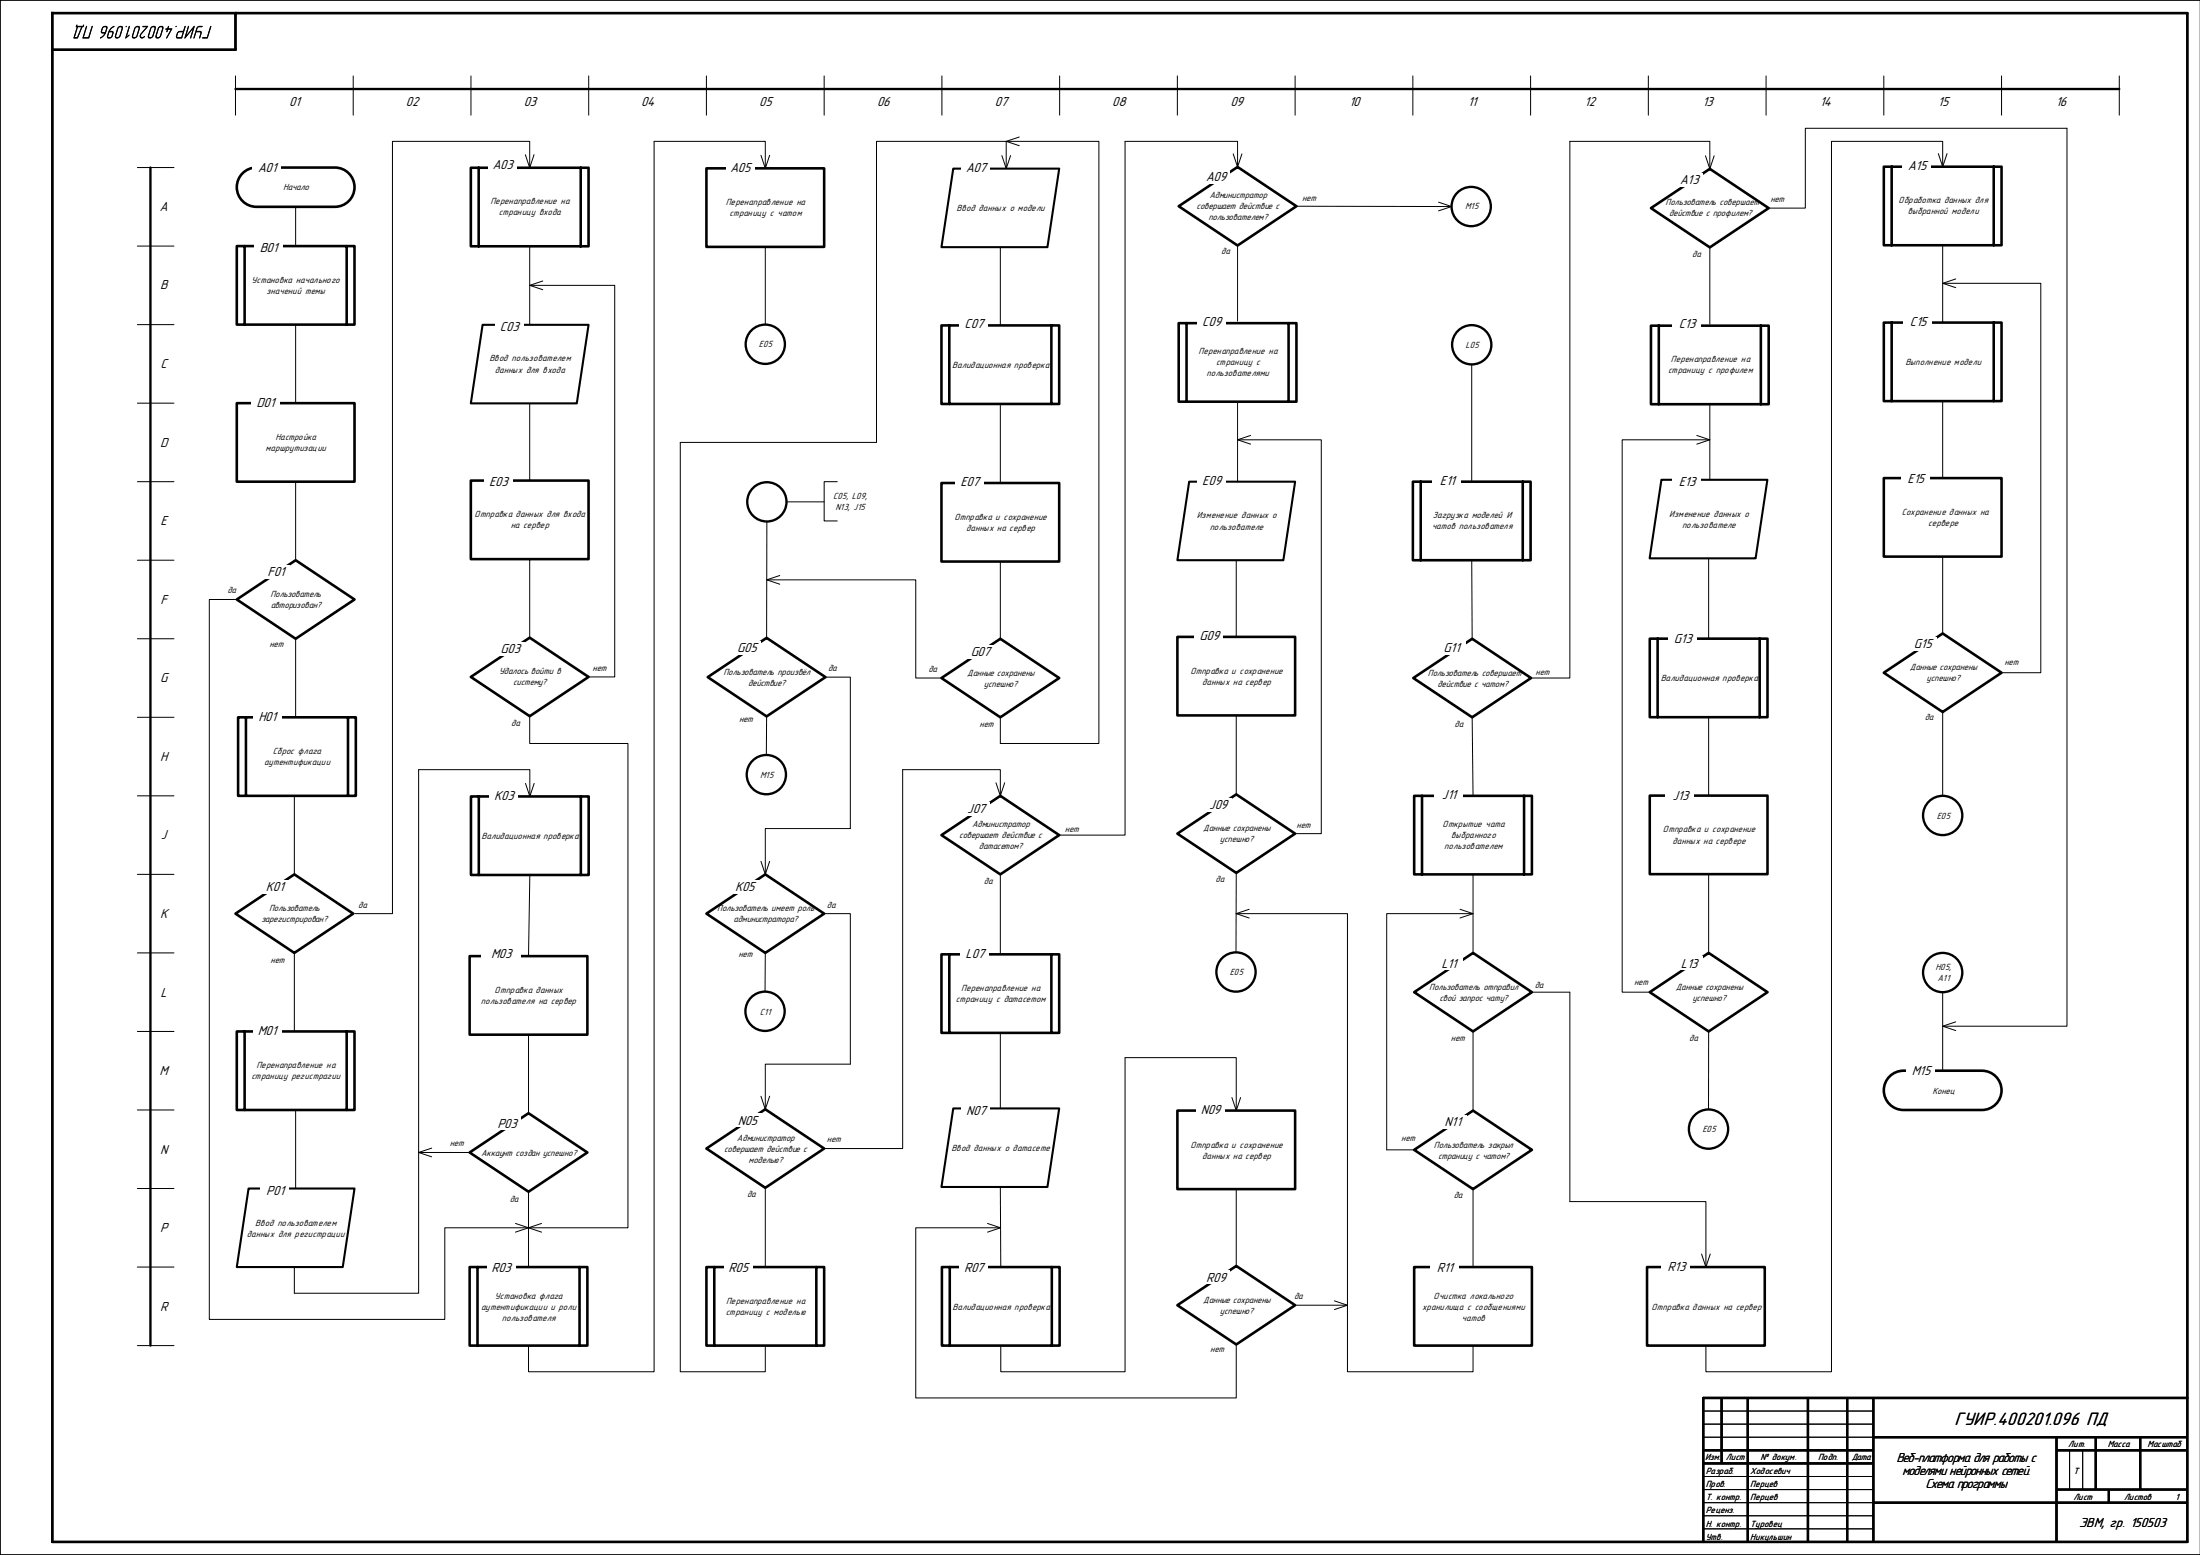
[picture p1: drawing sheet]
<svg xmlns="http://www.w3.org/2000/svg" width="841mm" height="594mm" viewBox="0 0 841 594" stroke-linecap="round" stroke-linejoin="round" font-family="sans-serif">
<g fill="none" stroke="#000" stroke-width=".38">
<path d="M840.9 0h-840.9v594h840.9M90 29v15M135 29v15M180 29v15M225 29v15M270 29v15M315 29v15M360 29v15M405 29v15M450 29v15M495 29v15M540 29v15"/>
<path d="M585 29v15M630 29v15M675 29v15M720 29v15M765 29v15M810 29v15M52.5 64h14M52.5 94h14M52.5 124h14M52.5 154h14M52.5 184h14M52.5 214h14"/>
<path d="M52.5 244h14M52.5 274h14M52.5 304h14M52.5 334h14M52.5 364h14M52.5 394h14M52.5 424h14M52.5 454h14M52.5 484h14M52.5 514h14M651 539h65M651 544h65"/>
<path d="M651 549h65M791 554v15M796 554v15M651 564h65M651 569h65M651 574h65M651 579h65M651 584h65"/>
</g>
<path d="M20 5h816v584h-816zM90 5v14h-70M90 34h720M57.5 64v450M836 534h-185v55" fill="none" stroke="#000" stroke-width=".9"/>
<g fill="none" stroke="#000" stroke-width=".9" stroke-linecap="butt">
<path d="M658 534v25M668 534v55M691 534v55M706 534v55M716 534v55M651 554h65M651 559h65M716 549h120M786 549v40M786 554h50M801 549v20M818 549v20"/>
<path d="M716 574h120M786 569h50M806 569v5"/>
</g>
<g fill="#000">
<path d="M41.8 12.3l1.1 .1-.3 1.3a.67 .67 0 0 1-.6 .5 .67 .67 0 0 1-.7-.5zM42.4 10.6l-.9 1.3-.6 2.1a1.15 1.15 0 0 0 1.2 .7 1.15 1.15 0 0 0 1-1l.2-1.6-1.3-.3 1.7-1.8zM39.5 10.5h1.1l-.4 1.8-1.2-.1zM39.3 10.2l-.4 .7-.3 1.4 .3 .4 1 .1-1.7 1.7a2.71 2.71 0 0 0 2.5-2.4l.4-1.5a.96 .96 0 0 0-.7-.8 .96 .96 0 0 0-1.1 .4zM33 10l-1.5 4.4 .2 .3 2.4-.1 1.3-4.6-.4 .1-1.2 4.1h-1.8l1.3-4.1zM29.2 9.5l-.2 .8 .3 .1-1.2 4 .1 .3 1.5-.1 1.8-4.2 .4-.1 .3-.7-.4-.1-.2 .4h-2.1v-.4zM29.8 10.4h1.2l-1.5 3.8h-.9z"/>
<path d="M41.8 12.3l1.1 .1-.3 1.3a.67 .67 0 0 1-.6 .5 .67 .67 0 0 1-.7-.5zM42.4 10.6l-.9 1.3-.6 2.1a1.15 1.15 0 0 0 1.2 .7 1.15 1.15 0 0 0 1-1l.2-1.6-1.3-.3 1.7-1.8zM39.5 10.5h1.1l-.4 1.8-1.2-.1zM39.3 10.2l-.4 .7-.3 1.4 .3 .4 1 .1-1.7 1.7a2.71 2.71 0 0 0 2.5-2.4l.4-1.5a.96 .96 0 0 0-.7-.8 .96 .96 0 0 0-1.1 .4zM33 10l-1.5 4.4 .2 .3 2.4-.1 1.3-4.6-.4 .1-1.2 4.1h-1.8l1.3-4.1zM29.2 9.5l-.2 .8 .3 .1-1.2 4 .1 .3 1.5-.1 1.8-4.2 .4-.1 .3-.7-.4-.1-.2 .4h-2.1v-.4zM29.8 10.4h1.2l-1.5 3.8h-.9z"/>
<path d="M45.1 10.4l-1.1 3.2a1.03 1.03 0 0 0 .8 1.2 1.03 1.03 0 0 0 1.2-.9l.9-2.9a.97 .97 0 0 0-.7-1.2 .97 .97 0 0 0-1.1 .6zM45.4 10.7a.62 .62 0 0 1 .6-.3 .62 .62 0 0 1 .5 .6l-.9 2.8a.63 .63 0 0 1-.7 .4 .63 .63 0 0 1-.5-.6z"/>
<path d="M45.1 10.4l-1.1 3.2a1.03 1.03 0 0 0 .8 1.2 1.03 1.03 0 0 0 1.2-.9l.9-2.9a.97 .97 0 0 0-.7-1.2 .97 .97 0 0 0-1.1 .6zM45.4 10.7a.62 .62 0 0 1 .6-.3 .62 .62 0 0 1 .5 .6l-.9 2.8a.63 .63 0 0 1-.7 .4 .63 .63 0 0 1-.5-.6z"/>
<path d="M64.3 10l-.3 .9-.8 .2 .6 .2-.2 .9h.4l.2-.9h1l-1.7 3.1 .2 .3 2.1-3.6-1.4-.2 .2-.9zM60.6 10.4l-1.1 3.2a1.03 1.03 0 0 0 .8 1.2 1.03 1.03 0 0 0 1.2-.9l.9-2.9a.97 .97 0 0 0-.7-1.2 .97 .97 0 0 0-1.1 .6zM61 10.5a.57 .57 0 0 1 .6-.1 .57 .57 0 0 1 .4 .6l-.9 2.8a.63 .63 0 0 1-.7 .4 .63 .63 0 0 1-.5-.6zM57.6 10.4l-1.1 3.2a1.03 1.03 0 0 0 .9 1.2 1.03 1.03 0 0 0 1.2-.9l.9-2.9a.97 .97 0 0 0-.7-1.2 .97 .97 0 0 0-1.2 .6zM58.1 10.5a.57 .57 0 0 1 .6-.1 .57 .57 0 0 1 .4 .6l-.9 2.8a.63 .63 0 0 1-.7 .4 .63 .63 0 0 1-.5-.6zM54.5 10v.4h1.4l-2.1 2.4a.99 .99 0 0 0 0 1.7 .99 .99 0 0 0 1.5-.8l-.1 .1a.67 .67 0 0 1-1 .4 .67 .67 0 0 1-.1-1.1l2.5-3zM51.6 10.4l-1.1 3.2a1.03 1.03 0 0 0 .8 1.2 1.03 1.03 0 0 0 1.2-.9l.9-2.9a.97 .97 0 0 0-.7-1.2 .97 .97 0 0 0-1.1 .6zM52 10.5a.57 .57 0 0 1 .6-.1 .57 .57 0 0 1 .4 .6l-.9 2.8a.63 .63 0 0 1-.7 .4 .63 .63 0 0 1-.5-.6zM49.3 10l-1.4 4.7 1.6-1.2-.2-.2-.8 .6 1.1-3.8z"/>
<path d="M64.3 10l-.3 .9-.8 .2 .6 .2-.2 .9h.4l.2-.9h1l-1.7 3.1 .2 .3 2.1-3.6-1.4-.2 .2-.9zM60.6 10.4l-1.1 3.2a1.03 1.03 0 0 0 .8 1.2 1.03 1.03 0 0 0 1.2-.9l.9-2.9a.97 .97 0 0 0-.7-1.2 .97 .97 0 0 0-1.1 .6zM61 10.5a.57 .57 0 0 1 .6-.1 .57 .57 0 0 1 .4 .6l-.9 2.8a.63 .63 0 0 1-.7 .4 .63 .63 0 0 1-.5-.6zM57.6 10.4l-1.1 3.2a1.03 1.03 0 0 0 .9 1.2 1.03 1.03 0 0 0 1.2-.9l.9-2.9a.97 .97 0 0 0-.7-1.2 .97 .97 0 0 0-1.2 .6zM58.1 10.5a.57 .57 0 0 1 .6-.1 .57 .57 0 0 1 .4 .6l-.9 2.8a.63 .63 0 0 1-.7 .4 .63 .63 0 0 1-.5-.6zM54.5 10v.4h1.4l-2.1 2.4a.99 .99 0 0 0 0 1.7 .99 .99 0 0 0 1.5-.8l-.1 .1a.67 .67 0 0 1-1 .4 .67 .67 0 0 1-.1-1.1l2.5-3zM51.6 10.4l-1.1 3.2a1.03 1.03 0 0 0 .8 1.2 1.03 1.03 0 0 0 1.2-.9l.9-2.9a.97 .97 0 0 0-.7-1.2 .97 .97 0 0 0-1.1 .6zM52 10.5a.57 .57 0 0 1 .6-.1 .57 .57 0 0 1 .4 .6l-.9 2.8a.63 .63 0 0 1-.7 .4 .63 .63 0 0 1-.5-.6zM49.3 10l-1.4 4.7 1.6-1.2-.2-.2-.8 .6 1.1-3.8z"/>
<path d="M80.4 10l-1.3 4.2h-1.6l-.2 .5 2-.1 1.5-4.5zM75.3 10.4l-1.3 4.3 .4-.3 .6-2.1 1.6 .1-.4 2.3 .3-.2 .5-1.7 .1-.5-.4-.5h-1.5l.5-1.3 1.5-.1 .2-.4-1.4-.1zM71.9 10l-1.4 4.7 3.2-3.6-1.1 3.4h.4l1.4-4.5h-.4l-2.8 3.5 1.1-3.4zM68.2 12.4l1.7-.1-.6 1.9-1.6-.1zM67.8 12.3l-.5 1.4v.7l.5 .3 1.7-.1 1.5-4.6h-.4l-.6 1.8h-1.5zM67 10.2a.25 .25 0 0 0 .5 0 .25 .25 0 0 0-.5 0z"/>
<path d="M80.4 10l-1.3 4.2h-1.6l-.2 .5 2-.1 1.5-4.5zM75.3 10.4l-1.3 4.3 .4-.3 .6-2.1 1.6 .1-.4 2.3 .3-.2 .5-1.7 .1-.5-.4-.5h-1.5l.5-1.3 1.5-.1 .2-.4-1.4-.1zM71.9 10l-1.4 4.7 3.2-3.6-1.1 3.4h.4l1.4-4.5h-.4l-2.8 3.5 1.1-3.4zM68.2 12.4l1.7-.1-.6 1.9-1.6-.1zM67.8 12.3l-.5 1.4v.7l.5 .3 1.7-.1 1.5-4.6h-.4l-.6 1.8h-1.5zM67 10.2a.25 .25 0 0 0 .5 0 .25 .25 0 0 0-.5 0z"/>
<circle cx="48.2" cy="10.2" r=".24"/>
</g>
<path d="M93.1 65.8a7.5 7.5 0 0 1 4.9-1.8h30a7.5 7.5 0 0 1 7.5 7.5 7.5 7.5 0 0 1-7.5 7.5h-30a7.5 7.5 0 0 1-7-4.9 7.5 7.5 0 0 1 2.1-8.3z" fill-rule="evenodd" fill="#fff"/>
<path d="M93.1 65.8a7.5 7.5 0 0 1 4.9-1.8h30a7.5 7.5 0 0 1 7.5 7.5 7.5 7.5 0 0 1-7.5 7.5h-30a7.5 7.5 0 0 1-7-4.9 7.5 7.5 0 0 1 2.1-8.3z" fill="none" stroke="#000" stroke-width="1"/>
<path d="M96.6 61.4h10.8v5.2h-10.8z" fill-rule="evenodd" fill="#fff"/>
<path d="M113 79v15" fill="none" stroke="#000" stroke-width=".38"/>
<path d="M90.5 94h45v30h-45z" fill-rule="evenodd" fill="#fff"/>
<path d="M90.5 94h45v30h-45zM93.5 94v30M132.5 94v30" fill="none" stroke="#000" stroke-width=".99"/>
<g fill="#fff">
<path d="M97.2 92h10.8v5.2h-10.8z" fill-rule="evenodd"/>
<path d="M90.5 154h45v30h-45z" fill-rule="evenodd"/>
</g>
<path d="M90.5 154h45v30h-45z" fill="none" stroke="#000" stroke-width=".99"/>
<path d="M96 151.4h10.8v5.2h-10.8z" fill-rule="evenodd" fill="#fff"/>
<path d="M113 124v30M113 184v30" fill="none" stroke="#000" stroke-width=".38"/>
<path d="M90.5 229l22.5-15 22.5 15-22.5 15z" fill-rule="evenodd" fill="#fff"/>
<path d="M90.5 229l22.5-15 22.5 15-22.5 15z" fill="none" stroke="#000" stroke-width="1"/>
<path d="M270 64.3h45v30h-45z" fill-rule="evenodd" fill="#fff"/>
<path d="M270 64.3h45v30h-45z" fill="none" stroke="#000" stroke-width=".99"/>
<path d="M179.5 484h45v30h-45z" fill-rule="evenodd" fill="#fff"/>
<path d="M179.5 484h45v30h-45zM182.5 484v30M221.5 484v30" fill="none" stroke="#000" stroke-width=".99"/>
<g fill="#fff">
<path d="M186.1 481.4h10.8v5.2h-10.8z" fill-rule="evenodd"/>
<path d="M277.5 61.7h10.8v5.2h-10.8z" fill-rule="evenodd"/>
</g>
<path d="M113 244v30" fill="none" stroke="#000" stroke-width=".38"/>
<path d="M91 274h45v30h-45z" fill-rule="evenodd" fill="#fff"/>
<path d="M91 274h45v30h-45zM94 274v30M133 274v30" fill="none" stroke="#000" stroke-width=".99"/>
<g fill="#fff">
<path d="M96.7 271.3h10.8v5.2h-10.8z" fill-rule="evenodd"/>
<path d="M90 349l22.5-15 22.5 15-22.5 15z" fill-rule="evenodd"/>
</g>
<path d="M90 349l22.5-15 22.5 15-22.5 15z" fill="none" stroke="#000" stroke-width="1"/>
<path d="M112.5 304v30M112.5 364v30" fill="none" stroke="#000" stroke-width=".38"/>
<path d="M90.5 394h45v30h-45z" fill-rule="evenodd" fill="#fff"/>
<path d="M90.5 394h45v30h-45zM93.5 394v30M132.5 394v30" fill="none" stroke="#000" stroke-width=".99"/>
<g fill="#fff">
<path d="M96.7 391.3h10.8v5.2h-10.8z" fill-rule="evenodd"/>
<path d="M95 454h40.5l-4.5 30h-40.5z" fill-rule="evenodd"/>
</g>
<path d="M95 454h40.5l-4.5 30h-40.5z" fill="none" stroke="#000" stroke-width=".79"/>
<path d="M99.7 452.3h10.8v5.3h-10.8z" fill-rule="evenodd" fill="#fff"/>
<path d="M202.5 334.2l-.5 31M135.5 349h14.5M202 395.2v30M113 424v30" fill="none" stroke="#000" stroke-width=".38"/>
<path d="M180 304.2h45v30h-45z" fill-rule="evenodd" fill="#fff"/>
<path d="M180 304.2h45v30h-45zM183 304.2v30M222 304.2v30" fill="none" stroke="#000" stroke-width=".99"/>
<path d="M179.5 365.2h45v30h-45z" fill-rule="evenodd" fill="#fff"/>
<path d="M179.5 365.2h45v30h-45z" fill="none" stroke="#000" stroke-width=".99"/>
<g fill="#fff">
<path d="M184.1 361.7h15v5.3h-15z" fill-rule="evenodd"/>
<path d="M179.5 440.2l22.5-15 22.5 15-22.5 15z" fill-rule="evenodd"/>
</g>
<path d="M179.5 440.2l22.5-15 22.5 15-22.5 15z" fill="none" stroke="#000" stroke-width="1"/>
<g fill="#fff">
<path d="M187.1 301.5h10.9v5.2h-10.9z" fill-rule="evenodd"/>
<path d="M180 64.1h45v30h-45z" fill-rule="evenodd"/>
</g>
<path d="M180 64.1h45v30h-45zM183 64.1v30M222 64.1v30" fill="none" stroke="#000" stroke-width=".99"/>
<path d="M186.7 60.4h10.8v5.2h-10.8z" fill-rule="evenodd" fill="#fff"/>
<path d="M202.5 94.1v30M202.5 154.1v60" fill="none" stroke="#000" stroke-width=".38"/>
<path d="M184.4 124.1h40.6l-4.5 30h-40.5z" fill-rule="evenodd" fill="#fff"/>
<path d="M184.4 124.1h40.6l-4.5 30h-40.5z" fill="none" stroke="#000" stroke-width=".79"/>
<g fill="#fff">
<path d="M189.1 122.4h10.9v5.3h-10.9z" fill-rule="evenodd"/>
<path d="M180 183.6h45v30h-45z" fill-rule="evenodd"/>
</g>
<path d="M180 183.6h45v30h-45z" fill="none" stroke="#000" stroke-width=".99"/>
<g fill="#fff">
<path d="M185 181.4h10.8v5.2h-10.8z" fill-rule="evenodd"/>
<path d="M180 258.6l22.5-15 22.5 15-22.5 15z" fill-rule="evenodd"/>
</g>
<path d="M180 258.6l22.5-15 22.5 15-22.5 15z" fill="none" stroke="#000" stroke-width="1"/>
<path d="M202.5 109h32.4v149.6h-9.9M207.4 107.3l-4.9 1.7 4.9 1.7" fill="none" stroke="#000" stroke-width=".38"/>
<path d="M270.5 258.7l22.5-15 22.5 15-22.5 15z" fill-rule="evenodd" fill="#fff"/>
<path d="M270.5 258.7l22.5-15 22.5 15-22.5 15z" fill="none" stroke="#000" stroke-width="1"/>
<path d="M270 349l22.5-15 22.5 15-22.5 15z" fill-rule="evenodd" fill="#fff"/>
<path d="M270 349l22.5-15 22.5 15-22.5 15z" fill="none" stroke="#000" stroke-width="1"/>
<g fill="#fff">
<path d="M279.2 336.3h10.8v5.2h-10.8z" fill-rule="evenodd"/>
<path d="M270 438.7l22.5-15 22.5 15-22.5 15z" fill-rule="evenodd"/>
</g>
<path d="M270 438.7l22.5-15 22.5 15-22.5 15z" fill="none" stroke="#000" stroke-width="1"/>
<path d="M270 484h45v30h-45z" fill-rule="evenodd" fill="#fff"/>
<path d="M270 484h45v30h-45zM273 484v30M312 484v30" fill="none" stroke="#000" stroke-width=".99"/>
<g fill="#fff">
<path d="M276.7 481.5h10.8v5.2h-10.8z" fill-rule="evenodd"/>
<path d="M364.3 64.4h40.5l-4.5 30h-40.5z" fill-rule="evenodd"/>
</g>
<path d="M364.3 64.4h40.5l-4.5 30h-40.5z" fill="none" stroke="#000" stroke-width=".79"/>
<g fill="#fff">
<path d="M367.5 61.5h10.8v5.2h-10.8z" fill-rule="evenodd"/>
<path d="M359.8 124.3h45v30h-45z" fill-rule="evenodd"/>
</g>
<path d="M359.8 124.3h45v30h-45zM362.8 124.3v30M401.8 124.3v30" fill="none" stroke="#000" stroke-width=".99"/>
<path d="M359.8 184.5h45v30h-45z" fill-rule="evenodd" fill="#fff"/>
<path d="M359.8 184.5h45v30h-45z" fill="none" stroke="#000" stroke-width=".99"/>
<g fill="#fff">
<path d="M365 181.5h10.9v5.2h-10.9z" fill-rule="evenodd"/>
<path d="M366.7 121.3h10.8v5.2h-10.8z" fill-rule="evenodd"/>
<path d="M359.8 259l22.5-15 22.5 15-22.5 15z" fill-rule="evenodd"/>
</g>
<path d="M359.8 259l22.5-15 22.5 15-22.5 15z" fill="none" stroke="#000" stroke-width="1"/>
<path d="M382.3 214.5v29.5" fill="none" stroke="#000" stroke-width=".38"/>
<path d="M359.8 319l22.5-15 22.5 15-22.5 15z" fill-rule="evenodd" fill="#fff"/>
<path d="M359.8 319l22.5-15 22.5 15-22.5 15z" fill="none" stroke="#000" stroke-width="1"/>
<g fill="#fff">
<path d="M280.2 425.4h10.8v5.2h-10.8z" fill-rule="evenodd"/>
<path d="M367.5 306.3h10.8v5.2h-10.8z" fill-rule="evenodd"/>
<path d="M360 484h45v30h-45z" fill-rule="evenodd"/>
</g>
<path d="M360 484h45v30h-45zM363 484v30M402 484v30" fill="none" stroke="#000" stroke-width=".99"/>
<path d="M450 424.2h45v30h-45z" fill-rule="evenodd" fill="#fff"/>
<path d="M450 424.2h45v30h-45z" fill="none" stroke="#000" stroke-width=".99"/>
<g fill="#fff">
<path d="M457 421.3h11v5.2h-11z" fill-rule="evenodd"/>
<path d="M366.7 481.5h10.8v5.2h-10.8z" fill-rule="evenodd"/>
<path d="M359.8 364.5h45v30h-45z" fill-rule="evenodd"/>
</g>
<path d="M359.8 364.5h45v30h-45zM362.8 364.5v30M401.8 364.5v30" fill="none" stroke="#000" stroke-width=".99"/>
<g fill="#fff">
<path d="M367.1 361.5h10.8v5.2h-10.8z" fill-rule="evenodd"/>
<path d="M364.3 423.4h40.5l-4.5 30h-40.5z" fill-rule="evenodd"/>
</g>
<path d="M364.3 423.4h40.5l-4.5 30h-40.5z" fill="none" stroke="#000" stroke-width=".79"/>
<path d="M367.5 421.5h10.8v5.2h-10.8z" fill-rule="evenodd" fill="#fff"/>
<path d="M382.3 334v30.5M382.3 394.5v28.9M382.3 453.4l.2 30.6" fill="none" stroke="#000" stroke-width=".38"/>
<path d="M450 498.6l22.5-15 22.5 15-22.5 15z" fill-rule="evenodd" fill="#fff"/>
<path d="M450 498.6l22.5-15 22.5 15-22.5 15z" fill="none" stroke="#000" stroke-width="1"/>
<path d="M472.5 454.2v29.4M377.4 467.3l5 1.7-5 1.7M382.4 469h-32.4v65h122.5v-20.4" fill="none" stroke="#000" stroke-width=".38"/>
<path d="M450.5 78.8l22.5-15 22.5 15-22.5 15z" fill-rule="evenodd" fill="#fff"/>
<path d="M450.5 78.8l22.5-15 22.5 15-22.5 15z" fill="none" stroke="#000" stroke-width="1"/>
<g fill="#fff">
<path d="M459.2 65.1h10.8v5.2h-10.8z" fill-rule="evenodd"/>
<path d="M450.5 123.4h45v30h-45z" fill-rule="evenodd"/>
</g>
<path d="M450.5 123.4h45v30h-45zM453.5 123.4v30M492.5 123.4v30" fill="none" stroke="#000" stroke-width=".99"/>
<g fill="#fff">
<path d="M457.5 120.4h10.8v5.2h-10.8z" fill-rule="evenodd"/>
<path d="M454.5 184h40.5l-4.5 30h-40.5z" fill-rule="evenodd"/>
</g>
<path d="M454.5 184h40.5l-4.5 30h-40.5z" fill="none" stroke="#000" stroke-width=".79"/>
<path d="M457.5 181.3h10.8v5.2h-10.8z" fill-rule="evenodd" fill="#fff"/>
<path d="M473 153.4v30.6" fill="none" stroke="#000" stroke-width=".38"/>
<path d="M450 243.3h45v30h-45z" fill-rule="evenodd" fill="#fff"/>
<path d="M450 243.3h45v30h-45z" fill="none" stroke="#000" stroke-width=".99"/>
<path d="M456.6 240.4h10.9v5.2h-10.9z" fill-rule="evenodd" fill="#fff"/>
<path d="M472.5 214v29.3" fill="none" stroke="#000" stroke-width=".38"/>
<path d="M450 318.4l22.5-15 22.5 15-22.5 15z" fill-rule="evenodd" fill="#fff"/>
<path d="M450 318.4l22.5-15 22.5 15-22.5 15z" fill="none" stroke="#000" stroke-width="1"/>
<path d="M473 93.8v28.9M473 168h32v150.4h-10M478 166.3l-5 1.7 5 1.7M472.5 273.3v30.1M472.5 333.4l-.1 30.4" fill="none" stroke="#000" stroke-width=".38"/>
<path d="M540.5 379l22.5-15 22.5 15-22.5 15z" fill-rule="evenodd" fill="#fff"/>
<path d="M540.5 379l22.5-15 22.5 15-22.5 15z" fill="none" stroke="#000" stroke-width="1"/>
<g fill="#fff">
<path d="M548.2 365.4h10.8v5.2h-10.8z" fill-rule="evenodd"/>
<path d="M540.5 304h45v30h-45z" fill-rule="evenodd"/>
</g>
<path d="M540.5 304h45v30h-45zM543.5 304v30M582.5 304v30" fill="none" stroke="#000" stroke-width=".99"/>
<g fill="#fff">
<path d="M548.2 301h10.8v5.2h-10.8z" fill-rule="evenodd"/>
<path d="M629.5 484h45v30h-45z" fill-rule="evenodd"/>
</g>
<path d="M629.5 484h45v30h-45z" fill="none" stroke="#000" stroke-width=".99"/>
<g fill="#fff">
<path d="M635 481.3h10.9v5.2h-10.9z" fill-rule="evenodd"/>
<path d="M720 63.7h45v30h-45z" fill-rule="evenodd"/>
</g>
<path d="M720 63.7h45v30h-45zM723 63.7v30M762 63.7v30" fill="none" stroke="#000" stroke-width=".99"/>
<g fill="#fff">
<path d="M727.1 60.7h10.8v5.3h-10.8z" fill-rule="evenodd"/>
<path d="M720 123.2h45v30h-45z" fill-rule="evenodd"/>
</g>
<path d="M720 123.2h45v30h-45zM723 123.2v30M762 123.2v30" fill="none" stroke="#000" stroke-width=".99"/>
<g fill="#fff">
<path d="M727.5 120.5h10.8v5.2h-10.8z" fill-rule="evenodd"/>
<path d="M720 182.6h45v30h-45z" fill-rule="evenodd"/>
</g>
<path d="M720 182.6h45v30h-45z" fill="none" stroke="#000" stroke-width=".99"/>
<g fill="#fff">
<path d="M726.6 180.5h10.9v5.2h-10.9z" fill-rule="evenodd"/>
<path d="M720 257l22.5-15 22.5 15-22.5 15z" fill-rule="evenodd"/>
</g>
<path d="M720 257l22.5-15 22.5 15-22.5 15z" fill="none" stroke="#000" stroke-width="1"/>
<path d="M742.5 93.7v29.5M742.5 153.2v29.4M742.5 212.6v29.4" fill="none" stroke="#000" stroke-width=".38"/>
<path d="M540.2 259l22.5-15 22.5 15-22.5 15z" fill-rule="evenodd" fill="#fff"/>
<path d="M540.2 259l22.5-15 22.5 15-22.5 15z" fill="none" stroke="#000" stroke-width="1"/>
<g fill="#fff">
<path d="M549.2 245h10.8v5.2h-10.8z" fill-rule="evenodd"/>
<path d="M631 79.5l22.5-15 22.5 15-22.5 15z" fill-rule="evenodd"/>
</g>
<path d="M631 79.5l22.5-15 22.5 15-22.5 15z" fill="none" stroke="#000" stroke-width="1"/>
<path d="M640 66.3h10.8v5.2h-10.8z" fill-rule="evenodd" fill="#fff"/>
<path d="M653.5 94.5v29.3" fill="none" stroke="#000" stroke-width=".38"/>
<path d="M631 124.4h45v30h-45z" fill-rule="evenodd" fill="#fff"/>
<path d="M631 124.4h45v30h-45zM634 124.4v30M673 124.4v30" fill="none" stroke="#000" stroke-width=".99"/>
<g fill="#fff">
<path d="M639.2 121.3h10.8v5.2h-10.8z" fill-rule="evenodd"/>
<path d="M635 183.3h40.5l-4.5 30h-40.5z" fill-rule="evenodd"/>
</g>
<path d="M635 183.3h40.5l-4.5 30h-40.5z" fill="none" stroke="#000" stroke-width=".79"/>
<path d="M639.2 181.4h10.8v5.2h-10.8z" fill-rule="evenodd" fill="#fff"/>
<path d="M653.5 154.4v28.9" fill="none" stroke="#000" stroke-width=".38"/>
<path d="M630.5 303.9h45v30h-45z" fill-rule="evenodd" fill="#fff"/>
<path d="M630.5 303.9h45v30h-45z" fill="none" stroke="#000" stroke-width=".99"/>
<g fill="#fff">
<path d="M636.6 301.3h10.9v5.2h-10.9z" fill-rule="evenodd"/>
<path d="M630.5 379l22.5-15 22.5 15-22.5 15z" fill-rule="evenodd"/>
</g>
<path d="M630.5 379l22.5-15 22.5 15-22.5 15z" fill="none" stroke="#000" stroke-width="1"/>
<path d="M653 333.9v30.1" fill="none" stroke="#000" stroke-width=".38"/>
<path d="M722.6 410.8a7.5 7.5 0 0 1 4.9-1.8h30a7.5 7.5 0 0 1 7.5 7.5 7.5 7.5 0 0 1-7.5 7.5h-30a7.5 7.5 0 0 1-7-4.9 7.5 7.5 0 0 1 2.1-8.3z" fill-rule="evenodd" fill="#fff"/>
<path d="M722.6 410.8a7.5 7.5 0 0 1 4.9-1.8h30a7.5 7.5 0 0 1 7.5 7.5 7.5 7.5 0 0 1-7.5 7.5h-30a7.5 7.5 0 0 1-7-4.9 7.5 7.5 0 0 1 2.1-8.3z" fill="none" stroke="#000" stroke-width="1"/>
<g fill="#fff">
<path d="M728.6 406.3h10.8v5.2h-10.8z" fill-rule="evenodd"/>
<path d="M630.5 244h45v30h-45z" fill-rule="evenodd"/>
</g>
<path d="M630.5 244h45v30h-45zM633.6 244v30M672.5 244v30" fill="none" stroke="#000" stroke-width=".99"/>
<path d="M637.5 241.3h10.8v5.2h-10.8z" fill-rule="evenodd" fill="#fff"/>
<path d="M653 274v29.9" fill="none" stroke="#000" stroke-width=".38"/>
<path d="M540 184h45v30h-45z" fill-rule="evenodd" fill="#fff"/>
<path d="M540 184h45v30h-45zM543 184v30M582 184v30" fill="none" stroke="#000" stroke-width=".99"/>
<g fill="#fff">
<path d="M547.6 181h10.8v5.2h-10.8z" fill-rule="evenodd"/>
<path d="M540.5 439.2l22.5-15 22.5 15-22.5 15z" fill-rule="evenodd"/>
</g>
<path d="M540.5 439.2l22.5-15 22.5 15-22.5 15z" fill="none" stroke="#000" stroke-width="1"/>
<g fill="#fff">
<path d="M549.6 426h10.8v5.2h-10.8z" fill-rule="evenodd"/>
<path d="M540.5 484h45v30h-45z" fill-rule="evenodd"/>
</g>
<path d="M540.5 484h45v30h-45z" fill="none" stroke="#000" stroke-width=".99"/>
<path d="M546.6 481.5h10.9v5.2h-10.9z" fill-rule="evenodd" fill="#fff"/>
<g fill="none" stroke="#000" stroke-width=".38">
<path d="M200.8 59.1l1.7 5 1.6-5M382.9 59.4l1.7 5 1.6-5M384.6 54h35.4v230h-37.7v-10M389.6 52.3l-5 1.7 5 1.7M471.3 58.8l1.7 5 1.7-5M651.8 59.5l1.7 5 1.7-5M202.5 64.1v-10.1h-52.5v295M384.6 64.4v-10.4h-49.6v115h-75v355h32.5v-10M473 63.8v-9.8h-43v265h-25.2M495.5 78.8l59.3 .1M549.8 77.2l5 1.7-5 1.6M653.5 64.5v-10.5h-53.5v205h-14.8"/>
<path d="M382.3 94.4v29.9M742.5 108.2h37.5v148.8h-15M747.5 106.6l-5 1.6 5 1.7M562.5 139.2v44.8M382.3 154.3v30.2M648.5 166.3l5 1.7-5 1.7M653.5 168h-33.5v211h10.5M293.1 199.2l-.1 44.5M202.5 213.6v30M298 219.8l-5 1.7 5 1.7M562.5 214l.2 30M653 213.3v30.7"/>
<path d="M293 221.5h57v37.5h9.8M315.5 258.7h9.5v57.8h-32.5v17.5M293 273.7l-.1 14.7M562.7 274l.3 30M160 294v200h-47.5v-10M345 294v144.7h-30M290.8 329l1.7 5 1.7-5M563 334v30M315 349h10v57.5h-32.5v17.2M472.4 349h42.6v175h48v-10M477.4 347.3l-5 1.7 5 1.7M558 347.3l5 1.7-5 1.7"/>
<path d="M563 349h-33v90.2h10.5M292.5 364l-.1 14.8M585.5 379h14.5v80h52v25M742.5 379v30M563 394v30.2M653 394v29.8M290.8 418.7l1.7 5 1.7-5M470.8 419.2l1.7 5 1.7-5M472.5 424.2v-20.2h-42.5v120h-47.5v-10M292.5 453.7v30.3M563 454.2v29.8M650.3 479l1.7 5 1.7-5"/>
<path d="M495 498.6h20M510 496.9l5 1.7-5 1.6"/>
</g>
<g fill="#fff">
<path d="M100 216h10.8v5.2h-10.8z" fill-rule="evenodd"/>
<path d="M99.6 336.3h10.8v5.2h-10.8z" fill-rule="evenodd"/>
<path d="M189.6 245.3h10.8v5.3h-10.8z" fill-rule="evenodd"/>
<path d="M188.3 426.5h10.8v5.2h-10.8z" fill-rule="evenodd"/>
<path d="M280 244.8h10.8v5.2h-10.8z" fill-rule="evenodd"/>
<path d="M369.2 246.3h10.8v5.2h-10.8z" fill-rule="evenodd"/>
<path d="M459.2 485.3h10.8v5.3h-10.8z" fill-rule="evenodd"/>
<path d="M460 304.9h10.8v5.2h-10.8z" fill-rule="evenodd"/>
<path d="M640 365.3h10.8v5.3h-10.8z" fill-rule="evenodd"/>
<path d="M729.2 243.2h10.8v5.3h-10.8z" fill-rule="evenodd"/>
</g>
<path d="M345 294h37.3v10M380.7 299l1.6 5 1.7-5" fill="none" stroke="#000" stroke-width=".38"/>
<circle cx="293.1" cy="191.7" r="7.5" fill="#fff"/>
<circle cx="293.1" cy="191.7" r="7.5" fill="none" stroke="#000" stroke-width=".9"/>
<circle cx="292.9" cy="295.9" r="7.5" fill="#fff"/>
<circle cx="292.9" cy="295.9" r="7.5" fill="none" stroke="#000" stroke-width=".9"/>
<circle cx="292.4" cy="386.3" r="7.5" fill="#fff"/>
<circle cx="292.4" cy="386.3" r="7.5" fill="none" stroke="#000" stroke-width=".9"/>
<circle cx="472.4" cy="371.3" r="7.5" fill="#fff"/>
<circle cx="472.4" cy="371.3" r="7.5" fill="none" stroke="#000" stroke-width=".9"/>
<circle cx="562.3" cy="78.9" r="7.5" fill="#fff"/>
<circle cx="562.3" cy="78.9" r="7.5" fill="none" stroke="#000" stroke-width=".9"/>
<circle cx="562.5" cy="131.7" r="7.5" fill="#fff"/>
<circle cx="562.5" cy="131.7" r="7.5" fill="none" stroke="#000" stroke-width=".9"/>
<circle cx="653" cy="431.3" r="7.5" fill="#fff"/>
<circle cx="653" cy="431.3" r="7.5" fill="none" stroke="#000" stroke-width=".9"/>
<circle cx="742.5" cy="371.5" r="7.5" fill="#fff"/>
<circle cx="742.5" cy="371.5" r="7.5" fill="none" stroke="#000" stroke-width=".9"/>
<path d="M290.8 59.3l1.7 5 1.7-5M292.5 64.3v-10.3h-42.5v470h-48v-10M90.5 229h-10.5v275h90v-35h70v-185h-37.5v-10.4M160 294h42.5v10.2M200.8 299.2l1.7 5 1.7-5M165 438.6l-5 1.6 5 1.7M160 440.2h19.5M202 455.2v28.8M197 467.3l5 1.7-5 1.7M207 467.3l-5 1.7 5 1.7" fill="none" stroke="#000" stroke-width=".38"/>
<circle cx="292.5" cy="131.5" r="7.5" fill="#fff"/>
<circle cx="292.5" cy="131.5" r="7.5" fill="none" stroke="#000" stroke-width=".9"/>
<path d="M740.8 58.7l1.7 5 1.7-5M742.5 63.7v-9.7h-42.5v470h-48v-10M292.5 94.3v29.7" fill="none" stroke="#000" stroke-width=".38"/>
<circle cx="742.5" cy="311.5" r="7.5" fill="#fff"/>
<circle cx="742.5" cy="311.5" r="7.5" fill="none" stroke="#000" stroke-width=".9"/>
<path d="M676 79.5h14v-30.5h100v343h-47.5M300.6 191.7h14.4M320 184h-5v15h5M742.5 272v32M747.5 390.3l-5 1.7 5 1.7" fill="none" stroke="#000" stroke-width=".38"/>
<path d="M315.5 184.4h18.7v14h-18.7z" fill-rule="evenodd" fill="#fff"/>
<text font-size="7.3" x="747.1" y="544.2">ГУИР.400201.096 ПД</text>
<g font-size="5.3">
<text x="110.5" y="40.5">01</text>
<text x="155.2" y="40.5">02</text>
<text x="200.2" y="40.5">03</text>
<text x="245" y="40.5">04</text>
<text x="290.2" y="40.5">05</text>
<text x="335.2" y="40.5">06</text>
<text x="380.2" y="40.5">07</text>
<text x="425.1" y="40.5">08</text>
<text x="470.3" y="40.5">09</text>
<text x="515.6" y="40.5">10</text>
<text x="561" y="40.5">11</text>
<text x="605.6" y="40.5">12</text>
<text x="650.7" y="40.5">13</text>
<text x="695.5" y="40.5">14</text>
<text x="740.7" y="40.5">15</text>
<text x="785.7" y="40.5">16</text>
<text x="98.5" y="65.5">A01</text>
<text x="188.3" y="64.5">A03</text>
<text x="279.1" y="65.8">A05</text>
<text x="369.1" y="65.6">A07</text>
<text x="729.2" y="64.8">A15</text>
<text x="460.9" y="69.2">A09</text>
<text x="642.1" y="70.4">A13</text>
<text x="61" y="80.5">A</text>
<text x="99.3" y="96.1">B01</text>
<text x="61.2" y="110.5">B</text>
<text x="368.7" y="125.4">C07</text>
<text x="459.5" y="124.5">C09</text>
<text x="641.6" y="125.4">C13</text>
<text x="729.9" y="124.6">C15</text>
<text x="191.1" y="126.6">C03</text>
<text x="61.3" y="140.6">C</text>
<text x="98.1" y="155.6">D01</text>
<text x="61.2" y="170.6">D</text>
<text x="186.9" y="185.6">E03</text>
<text x="367" y="185.7">E07</text>
<text x="459.5" y="185.4">E09</text>
<text x="550.3" y="185.2">E11</text>
<text x="641.6" y="185.6">E13</text>
<text x="729.1" y="184.7">E15</text>
<text x="61.3" y="200.6">E</text>
<text x="102.2" y="220.2">F01</text>
<text x="61.3" y="230.6">F</text>
<text x="458.5" y="244.6">G09</text>
<text x="639.7" y="245.5">G13</text>
<text x="191.3" y="249.6">G03</text>
<text x="281.8" y="249">G05</text>
<text x="371" y="250.5">G07</text>
<text x="551.7" y="249.2">G11</text>
<text x="731.4" y="247.4">G15</text>
<text x="61.2" y="260.6">G</text>
<text x="98.7" y="275.5">H01</text>
<text x="61.2" y="290.6">H</text>
<text x="188.9" y="305.7">K03</text>
<text x="551.1" y="305.2">J11</text>
<text x="639.2" y="305.5">J13</text>
<text x="369.7" y="310.5">J07</text>
<text x="462.2" y="309.1">J09</text>
<text x="61.5" y="320.6">J</text>
<text x="101.7" y="340.5">K01</text>
<text x="281" y="340.5">K05</text>
<text x="61.2" y="350.7">K</text>
<text x="187.8" y="366">M03</text>
<text x="369.1" y="365.8">L07</text>
<text x="550.9" y="369.7">L11</text>
<text x="642.4" y="369.6">L13</text>
<text x="61.3" y="380.7">L</text>
<text x="98.6" y="395.5">M01</text>
<text x="61" y="410.7">M</text>
<text x="730.7" y="410.6">M15</text>
<text x="369.3" y="425.8">N07</text>
<text x="458.9" y="425.6">N09</text>
<text x="190.1" y="430.8">P03</text>
<text x="282" y="429.7">N05</text>
<text x="552.1" y="430.3">N11</text>
<text x="61.2" y="440.7">N</text>
<text x="101.7" y="456.6">P01</text>
<text x="61.2" y="470.7">P</text>
<text x="187.8" y="485.7">R03</text>
<text x="278.5" y="485.8">R05</text>
<text x="368.5" y="485.8">R07</text>
<text x="549.2" y="485.8">R11</text>
<text x="637.3" y="485.6">R13</text>
<text x="461" y="489.7">R09</text>
<text x="61.2" y="500.7">R</text>
<text x="724.8" y="558.4">Веб-платформа для работы с</text>
<text x="727" y="563.4">моделями нейронных сетей.</text>
<text x="736" y="568.4">Схема программы</text>
<text x="794.7" y="583.3">ЭВМ, гр. 150503</text>
</g>
<g font-size="3.6">
<text x="108.2" y="72.6">Начало</text>
<text x="462.2" y="75.7">Администратор</text>
<text x="497.7" y="76.9">нет</text>
<text x="676.6" y="77.1">нет</text>
<text x="725.7" y="77.7">Обработка данных для</text>
<text x="187.5" y="78.1">Перенаправление на</text>
<text x="190.7" y="82.3">страницу входа</text>
<text x="277.4" y="78.3">Перенаправление на</text>
<text x="278.9" y="82.5">страницу с чатом</text>
<text x="365.6" y="80.5">Ввод данных о модели</text>
<text x="457.4" y="79.9">совершает действие с</text>
<text x="560" y="80">M15</text>
<text x="636.6" y="78.5">Пользователь совершает</text>
<text x="637.9" y="82.7">действие с профилем?</text>
<text x="729.2" y="81.9">выбранной модели</text>
<text x="461.9" y="84.1">пользователем?</text>
<text x="466.7" y="96.8">да</text>
<text x="646.8" y="98.2">да</text>
<text x="96.2" y="108">Установка начального</text>
<text x="101.9" y="112.2">значений темы</text>
<text x="290.1" y="132.6">E05</text>
<text x="458.1" y="135.4">Перенаправление на</text>
<text x="560.2" y="132.8">L05</text>
<text x="187" y="138.1">Ввод пользователем</text>
<text x="189.1" y="142.3">данных для входа</text>
<text x="363.9" y="140.4">Валидационная проверка</text>
<text x="461.1" y="143.8">пользователями</text>
<text x="464.8" y="139.5">страницу с</text>
<text x="637.6" y="142.6">страницу с профилем</text>
<text x="638.6" y="138.4">Перенаправление на</text>
<text x="728.3" y="139.3">Выполнение модели</text>
<text x="101.5" y="172.2">маршрутизации</text>
<text x="105.3" y="168">Настройка</text>
<text x="318.5" y="190.4">C05, L09,</text>
<text x="181.4" y="197.6">Отправка данных для входа</text>
<text x="319.3" y="194.6">N13, J15</text>
<text x="638" y="197.3">Изменение данных о</text>
<text x="726.8" y="196.6">Cохранение данных на</text>
<text x="195.2" y="201.8">на сервер</text>
<text x="364.8" y="198.5">Отправка и сохранение</text>
<text x="369.3" y="202.7">данных на сервер</text>
<text x="457.4" y="198">Изменение данных о</text>
<text x="462.4" y="202.3">пользователе</text>
<text x="547.3" y="202.2">чатов пользователя</text>
<text x="547.7" y="198">Загрузка моделей И</text>
<text x="642.9" y="201.5">пользователе</text>
<text x="737" y="200.9">сервере</text>
<text x="86.9" y="226.6">да</text>
<text x="103.3" y="228.1">Пользователь</text>
<text x="103.5" y="232.3">авторизован?</text>
<text x="103" y="247.2">нет</text>
<text x="190.8" y="257.6">Удалось войти в</text>
<text x="226.5" y="256.2">нет</text>
<text x="276.5" y="257.7">Пользователь произвёл</text>
<text x="316.5" y="256.2">да</text>
<text x="354.9" y="256.6">да</text>
<text x="455" y="257.3">Отправка и сохранение</text>
<text x="586.9" y="257.8">нет</text>
<text x="730" y="256">Данные сохранены</text>
<text x="766.1" y="253.9">нет</text>
<text x="196.1" y="261.8">систему?</text>
<text x="285.9" y="261.9">действие?</text>
<text x="369.7" y="258.1">Данные сохранены</text>
<text x="376.1" y="262.3">успешно?</text>
<text x="459.5" y="261.6">данных на сервер</text>
<text x="545.7" y="258.1">Пользователь совершает</text>
<text x="549.4" y="262.3">действие с чатом?</text>
<text x="634.7" y="260.1">Валидационная проверка</text>
<text x="736.3" y="260.2">успешно?</text>
<text x="282.5" y="275.7">нет</text>
<text x="735.7" y="274.9">да</text>
<text x="195.4" y="277.2">да</text>
<text x="374.4" y="277.7">нет</text>
<text x="555.9" y="277.8">да</text>
<text x="101" y="292.3">аутентификации</text>
<text x="104.3" y="288.1">Сброс флага</text>
<text x="290.5" y="297.1">M15</text>
<text x="371.5" y="316">Администратор</text>
<text x="407" y="317.7">нет</text>
<text x="459.9" y="317.5">Данные сохранены</text>
<text x="495.6" y="316.2">нет</text>
<text x="551.4" y="316">Открытие чата</text>
<text x="635.6" y="318">Отправка и сохранение</text>
<text x="740.2" y="312.7">E05</text>
<text x="184" y="320.4">Валидационная проверка</text>
<text x="366.6" y="320.2">совершает действие с</text>
<text x="466.3" y="321.7">успешно?</text>
<text x="554.7" y="320.2">выбранного</text>
<text x="639.3" y="322.2">данных на сервере</text>
<text x="374.1" y="324.4">датасетом?</text>
<text x="552" y="324.4">пользователем</text>
<text x="376.1" y="337.7">да</text>
<text x="464.6" y="337">да</text>
<text x="136.9" y="346.7">да</text>
<text x="316" y="346.7">да</text>
<text x="99.9" y="352.3">зарегистрирован?</text>
<text x="102.8" y="348.1">Пользователь</text>
<text x="274.1" y="348.1">Пользователь имеет роль</text>
<text x="280.4" y="352.3">администратора?</text>
<text x="282.2" y="365.7">нет</text>
<text x="103.4" y="367.7">нет</text>
<text x="739.7" y="370.6">H05,</text>
<text x="470" y="372.5">E05</text>
<text x="586.6" y="377.2">да</text>
<text x="624.6" y="376.2">нет</text>
<text x="740.5" y="374.8">A11</text>
<text x="183.8" y="383.6">пользователя на сервер</text>
<text x="189.1" y="379.3">Отправка данных</text>
<text x="365.4" y="382.9">страницу с датасетом</text>
<text x="367.4" y="378.7">Перенаправление на</text>
<text x="546.3" y="378.1">Пользователь отправил</text>
<text x="550.1" y="382.3">свой запрос чату?</text>
<text x="640.5" y="378.1">Данные сохранены</text>
<text x="646.9" y="382.3">успешно?</text>
<text x="290.5" y="387.5">C11</text>
<text x="554.5" y="397.7">нет</text>
<text x="645.6" y="397.7">да</text>
<text x="96.1" y="412.3">страницу регистрагии</text>
<text x="98" y="408.1">Перенаправление на</text>
<text x="738.6" y="417.7">Конец</text>
<text x="171.9" y="437.7">нет</text>
<text x="281.7" y="435.8">Администратор</text>
<text x="316.1" y="436.2">нет</text>
<text x="535.6" y="435.7">нет</text>
<text x="650.7" y="432.5">E05</text>
<text x="183.9" y="441.5">Аккаунт создан успешно?</text>
<text x="276.8" y="440">совершает действие с</text>
<text x="363.7" y="439.7">Ввод данных о датасете</text>
<text x="455" y="438.4">Отправка и сохранение</text>
<text x="459.5" y="442.6">данных на сервер</text>
<text x="548" y="438.4">Пользователь закрыл</text>
<text x="549.6" y="442.6">страницу с чатом?</text>
<text x="286.1" y="444.2">моделью?</text>
<text x="194.8" y="459">да</text>
<text x="285.5" y="457.3">да</text>
<text x="555.6" y="457.8">да</text>
<text x="94.4" y="472.4">данных для регистрации</text>
<text x="97.6" y="468.2">Ввод пользователем</text>
<text x="189.1" y="496.1">Установка флага</text>
<text x="459.9" y="497.8">Данные сохранены</text>
<text x="494.6" y="496.3">да</text>
<text x="547.9" y="496">Очистка локального</text>
<text x="183.9" y="500.3">аутентификации и роли</text>
<text x="277.4" y="502.4">страницу с моделью</text>
<text x="277.5" y="498.2">Перенаправление на</text>
<text x="364.1" y="500.3">Валидационная проверка</text>
<text x="466.3" y="501.9">успешно?</text>
<text x="543.6" y="500.3">хранилища с сообщениями</text>
<text x="631.2" y="500.3">Отправка данных на сервер</text>
<text x="191.8" y="504.5">пользователя</text>
<text x="558.8" y="504.5">чатов</text>
<text x="462.6" y="516.3">нет</text>
<text x="651.7" y="557.8">Изм.</text>
<text x="659.6" y="557.8">Лист</text>
<text x="672.9" y="557.8">№ докум.</text>
<text x="694.9" y="557.8">Подп.</text>
<text x="707.8" y="557.8">Дата</text>
<text x="790.5" y="552.8">Лит.</text>
<text x="805.6" y="552.8">Масса</text>
<text x="820.8" y="552.8">Масштаб</text>
<text x="651.9" y="563.1">Разраб.</text>
<text x="668.9" y="563.1">Ходосевич</text>
<text x="792.4" y="563.2">Т</text>
<text x="651.9" y="568.1">Пров.</text>
<text x="668.9" y="568.1">Перцев</text>
<text x="651.9" y="573.1">Т. контр.</text>
<text x="668.9" y="573.1">Перцев</text>
<text x="792.5" y="573">Лист</text>
<text x="811.8" y="573">Листов</text>
<text x="831.5" y="573">1</text>
<text x="651.9" y="578.1">Реценз.</text>
<text x="651.9" y="583.1">Н. контр.</text>
<text x="668.9" y="583.1">Туровец</text>
<text x="651.9" y="588.1">Утв.</text>
<text x="668.9" y="588.1">Никульшин</text>
</g>
</svg>
